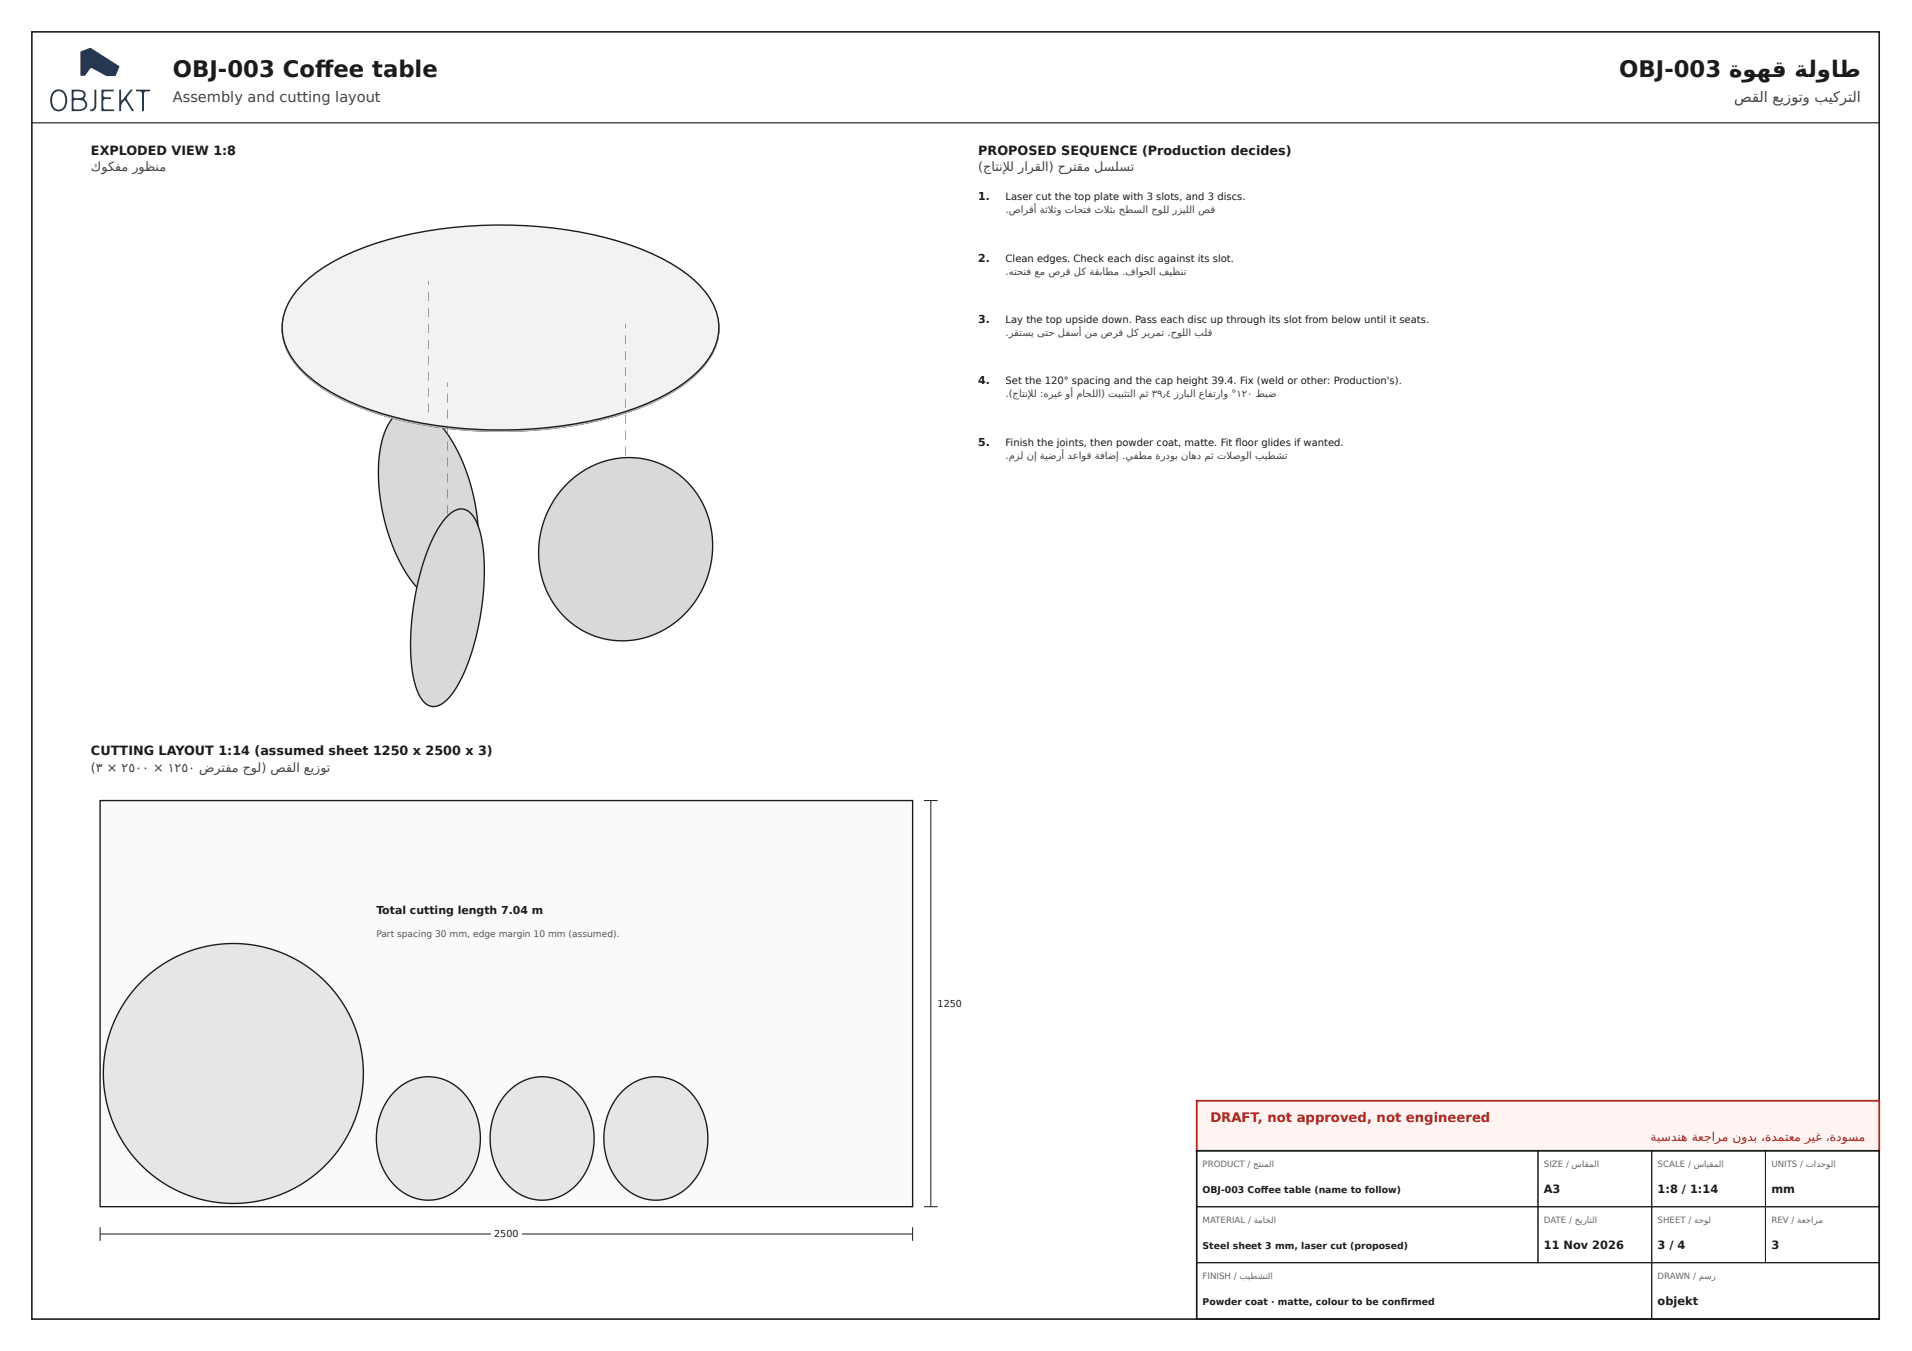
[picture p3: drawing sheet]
<svg xmlns="http://www.w3.org/2000/svg" width="420mm" height="297mm" viewBox="0 0 420 297" stroke-linecap="round" stroke-linejoin="round" font-family="sans-serif">
<path d="M7 7h406v283h-406z" fill="none" stroke="#1b1b1b" stroke-width=".35"/>
<path d="M17.7 11.4l2.3-.8 6.2 4-.8 2.1h-2l-3.2-1.7-.4 .1-1.1 1.5-.9 .1-.1-.2zM11.8 20.6a2.49 2.49 0 0 0 .7 3.4 1.41 1.41 0 0 0 1.8-1.3 1.96 1.96 0 0 0-1.4-2.7l-.8 .3zM11.5 20.3a1.8 1.8 0 0 1 2-.6 1.8 1.8 0 0 1 1.2 1.7 2.34 2.34 0 0 1-1.8 3.1 2.04 2.04 0 0 1-1.9-2.4l.1-.7zM16.2 22.1v1.8a2.21 2.21 0 0 0 2.5-.5 1.16 1.16 0 0 0-.3-1.2 1.16 1.16 0 0 0-1.2-.2zM16.2 20.2v1.2l.8 .2a1.08 1.08 0 0 0 1.4-.8 1.26 1.26 0 0 0-1.8-.7zM15.7 19.7a3.2 3.2 0 0 1 3.1 .7l-.1 1a.58 .58 0 0 0 .2 .9 1.36 1.36 0 0 1 .1 1.4 1.36 1.36 0 0 1-1.3 .7h-2zM20.8 19.7h.4v3.4a1.16 1.16 0 0 1-1.4 1.4v-.4l.7-.2 .2-.3zM22.3 19.7h2.7v.4h-1.8a.67 .67 0 0 0-.5 .6 .67 .67 0 0 0 .5 .7h1.2v.4h-1.2l-.4 .2v1.8l.4 .3h1.9v.3h-2.8zM26.2 19.7h.4l.1 2.4 2-2.4h.5l-1.1 1.4-.2 .5 1.6 2.8h-.5l-1.4-2.2a1.26 1.26 0 0 0-1 1.3v.9h-.4zM29.9 19.7h3.1v.4h-.9l-.4 .2-.1 4.1h-.4v-4.1l-.5-.2h-.8z" fill-rule="evenodd" fill="#263a5a"/>
<path d="M7 27h406" fill="none" stroke="#1b1b1b" stroke-width=".25"/>
<path d="M86.7 91.5a5.4 5.4 0 0 1 7.5-.4 25.8 25.8 0 0 1 8.3 12.7 39.7 39.7 0 0 1 1.8 22 9.1 9.1 0 0 1-4.8 6.6 6.8 6.8 0 0 1-6.6-2 32.8 32.8 0 0 1-8.5-16.6 35.1 35.1 0 0 1 0-18.3 10.9 10.9 0 0 1 2.3-4z" fill="#d9d9d9"/>
<path d="M86.7 91.5a5.4 5.4 0 0 1 7.5-.4 25.8 25.8 0 0 1 8.3 12.7 39.7 39.7 0 0 1 1.8 22 9.1 9.1 0 0 1-4.8 6.6 6.8 6.8 0 0 1-6.6-2 32.8 32.8 0 0 1-8.5-16.6 35.1 35.1 0 0 1 0-18.3 10.9 10.9 0 0 1 2.3-4z" fill="none" stroke="#1b1b1b" stroke-width=".3"/>
<path d="M124.5 106.5a18.4 18.4 0 0 1 29.3 3 21 21 0 0 1-14.1 31.1 18.5 18.5 0 0 1-21.3-17.5 21.5 21.5 0 0 1 6.1-16.6z" fill="#d9d9d9"/>
<path d="M124.5 106.5a18.4 18.4 0 0 1 29.3 3 21 21 0 0 1-14.1 31.1 18.5 18.5 0 0 1-21.3-17.5 21.5 21.5 0 0 1 6.1-16.6z" fill="none" stroke="#1b1b1b" stroke-width=".3"/>
<path d="M98.3 113.5a3.5 3.5 0 0 1 4.5-1.2 9.9 9.9 0 0 1 3.1 6.7 56.1 56.1 0 0 1-5.1 31.2l-.9 1.6a6.6 6.6 0 0 1-4.7 3.5 4.3 4.3 0 0 1-3.4-3.3 37.3 37.3 0 0 1-1.2-16.8 48.9 48.9 0 0 1 6.1-19.7z" fill="#d9d9d9"/>
<path d="M98.3 113.5a3.5 3.5 0 0 1 4.5-1.2 9.9 9.9 0 0 1 3.1 6.7 56.1 56.1 0 0 1-5.1 31.2l-.9 1.6a6.6 6.6 0 0 1-4.7 3.5 4.3 4.3 0 0 1-3.4-3.3 37.3 37.3 0 0 1-1.2-16.8 48.9 48.9 0 0 1 6.1-19.7z" fill="none" stroke="#1b1b1b" stroke-width=".3"/>
<path d="M66.5 62.8a40.4 40.4 0 0 1 16-8.9 94.7 94.7 0 0 1 55.9 .3 38.5 38.5 0 0 1 15.5 9.1 12.2 12.2 0 0 1 3.4 12.9 22.2 22.2 0 0 1-10.5 10.6 71.8 71.8 0 0 1-29.5 7.8 90.8 90.8 0 0 1-38.2-5 33.2 33.2 0 0 1-14.2-9.6 11.8 11.8 0 0 1 .4-15.8z" fill="#bdbdbd"/>
<path d="M66.5 62.8a40.4 40.4 0 0 1 16-8.9 94.7 94.7 0 0 1 55.9 .3 38.5 38.5 0 0 1 15.5 9.1 12.2 12.2 0 0 1 3.4 12.9 22.2 22.2 0 0 1-10.5 10.6 71.8 71.8 0 0 1-29.5 7.8 90.8 90.8 0 0 1-38.2-5 33.2 33.2 0 0 1-14.2-9.6 11.8 11.8 0 0 1 .4-15.8z" fill="none" stroke="#1b1b1b" stroke-width=".25"/>
<path d="M147.4 57.9l1.9 1.2v.3l-1.9-1.2z" fill="#bdbdbd"/>
<path d="M147.4 57.9l1.9 1.2v.3l-1.9-1.2z" fill="none" stroke="#bdbdbd" stroke-width=".22"/>
<path d="M145.4 56.8l2 1.1v.3l-2-1.1z" fill="#bdbdbd"/>
<path d="M145.4 56.8l2 1.1v.3l-2-1.1z" fill="none" stroke="#bdbdbd" stroke-width=".22"/>
<path d="M143.2 55.7l2.2 1.1v.3l-2.2-1.1z" fill="#bdbdbd"/>
<path d="M143.2 55.7l2.2 1.1v.3l-2.2-1.1z" fill="none" stroke="#bdbdbd" stroke-width=".22"/>
<path d="M140.8 54.7l2.4 1v.3l-2.4-.9z" fill="#bdbdbd"/>
<path d="M140.8 54.7l2.4 1v.3l-2.4-.9z" fill="none" stroke="#bdbdbd" stroke-width=".22"/>
<path d="M138.4 53.8l2.4 .9v.4l-2.4-.9z" fill="#bdbdbd"/>
<path d="M138.4 53.8l2.4 .9v.4l-2.4-.9z" fill="none" stroke="#bdbdbd" stroke-width=".22"/>
<path d="M135.8 53l2.6 .8v.4l-2.6-.9z" fill="#bdbdbd"/>
<path d="M135.8 53l2.6 .8v.4l-2.6-.9z" fill="none" stroke="#bdbdbd" stroke-width=".22"/>
<path d="M133.1 52.3l2.7 .7v.3l-2.7-.7z" fill="#bdbdbd"/>
<path d="M133.1 52.3l2.7 .7v.3l-2.7-.7z" fill="none" stroke="#bdbdbd" stroke-width=".22"/>
<path d="M130.3 51.6l2.8 .7v.3l-2.8-.7z" fill="#bdbdbd"/>
<path d="M130.3 51.6l2.8 .7v.3l-2.8-.7z" fill="none" stroke="#bdbdbd" stroke-width=".22"/>
<path d="M85.1 52.7l2.7-.7v.3l-2.7 .8z" fill="#bdbdbd"/>
<path d="M85.1 52.7l2.7-.7v.3l-2.7 .8z" fill="none" stroke="#bdbdbd" stroke-width=".22"/>
<path d="M82.5 53.5l2.6-.8v.4l-2.6 .8z" fill="#bdbdbd"/>
<path d="M82.5 53.5l2.6-.8v.4l-2.6 .8z" fill="none" stroke="#bdbdbd" stroke-width=".22"/>
<path d="M80 54.4l2.5-.9v.4l-2.5 .9z" fill="#bdbdbd"/>
<path d="M80 54.4l2.5-.9v.4l-2.5 .9z" fill="none" stroke="#bdbdbd" stroke-width=".22"/>
<path d="M77.6 55.4l2.4-1v.4l-2.4 .9z" fill="#bdbdbd"/>
<path d="M77.6 55.4l2.4-1v.4l-2.4 .9z" fill="none" stroke="#bdbdbd" stroke-width=".22"/>
<path d="M75.3 56.4l2.3-1v.3l-2.3 1z" fill="#bdbdbd"/>
<path d="M75.3 56.4l2.3-1v.3l-2.3 1z" fill="none" stroke="#bdbdbd" stroke-width=".22"/>
<path d="M73.2 57.5l2.1-1.1v.3l-2.1 1.1z" fill="#bdbdbd"/>
<path d="M73.2 57.5l2.1-1.1v.3l-2.1 1.1z" fill="none" stroke="#bdbdbd" stroke-width=".22"/>
<path d="M71.3 58.7l1.9-1.2v.3l-1.9 1.2z" fill="#bdbdbd"/>
<path d="M71.3 58.7l1.9-1.2v.3l-1.9 1.2z" fill="none" stroke="#bdbdbd" stroke-width=".22"/>
<path d="M69.5 59.9l1.8-1.2v.3l-1.8 1.2z" fill="#bdbdbd"/>
<path d="M69.5 59.9l1.8-1.2v.3l-1.8 1.2z" fill="none" stroke="#bdbdbd" stroke-width=".22"/>
<path d="M67.9 61.2l1.6-1.3v.3l-1.6 1.3z" fill="#bdbdbd"/>
<path d="M67.9 61.2l1.6-1.3v.3l-1.6 1.3z" fill="none" stroke="#bdbdbd" stroke-width=".22"/>
<path d="M66.5 62.5l1.4-1.3v.3l-1.4 1.3z" fill="#bdbdbd"/>
<path d="M66.5 62.5l1.4-1.3v.3l-1.4 1.3z" fill="none" stroke="#bdbdbd" stroke-width=".22"/>
<path d="M66.5 62.5v.3l-1.2 1.4v-.4z" fill="#bdbdbd"/>
<path d="M66.5 62.5v.3l-1.2 1.4v-.4z" fill="none" stroke="#bdbdbd" stroke-width=".22"/>
<path d="M65.3 63.8v.4l-1.1 1.3v-.3z" fill="#bdbdbd"/>
<path d="M65.3 63.8v.4l-1.1 1.3v-.3z" fill="none" stroke="#bdbdbd" stroke-width=".22"/>
<path d="M64.2 65.2v.3l-.8 1.5v-.3z" fill="#bdbdbd"/>
<path d="M64.2 65.2v.3l-.8 1.5v-.3z" fill="none" stroke="#bdbdbd" stroke-width=".22"/>
<path d="M63.4 66.7v.3l-.7 1.4v-.3z" fill="#bdbdbd"/>
<path d="M63.4 66.7v.3l-.7 1.4v-.3z" fill="none" stroke="#bdbdbd" stroke-width=".22"/>
<path d="M62.7 68.1l-.4 1.8z" fill="#bdbdbd"/>
<path d="M62.7 68.1l-.4 1.8z" fill="none" stroke="#bdbdbd" stroke-width=".22"/>
<path d="M62.3 69.6l-.3 1.7z" fill="#bdbdbd"/>
<path d="M62.3 69.6l-.3 1.7z" fill="none" stroke="#bdbdbd" stroke-width=".22"/>
<path d="M62 71v1.8z" fill="#bdbdbd"/>
<path d="M62 71v1.8z" fill="none" stroke="#bdbdbd" stroke-width=".22"/>
<path d="M62 72.5l.2 1.8z" fill="#bdbdbd"/>
<path d="M62 72.5l.2 1.8z" fill="none" stroke="#bdbdbd" stroke-width=".22"/>
<path d="M62.2 74l.4 1.7z" fill="#bdbdbd"/>
<path d="M62.2 74l.4 1.7z" fill="none" stroke="#bdbdbd" stroke-width=".22"/>
<path d="M62.6 75.4l.5 1.8z" fill="#bdbdbd"/>
<path d="M62.6 75.4l.5 1.8z" fill="none" stroke="#bdbdbd" stroke-width=".22"/>
<path d="M63.1 76.9l.8 1.4v.3l-.8-1.4z" fill="#bdbdbd"/>
<path d="M63.1 76.9l.8 1.4v.3l-.8-1.4z" fill="none" stroke="#bdbdbd" stroke-width=".22"/>
<path d="M63.9 78.3l1 1.4v.3l-1-1.4z" fill="#bdbdbd"/>
<path d="M63.9 78.3l1 1.4v.3l-1-1.4z" fill="none" stroke="#bdbdbd" stroke-width=".22"/>
<path d="M64.9 79.7l1.2 1.4v.3l-1.2-1.4z" fill="#bdbdbd"/>
<path d="M64.9 79.7l1.2 1.4v.3l-1.2-1.4z" fill="none" stroke="#bdbdbd" stroke-width=".22"/>
<path d="M66.1 81.1l1.3 1.3v.3l-1.3-1.3z" fill="#bdbdbd"/>
<path d="M66.1 81.1l1.3 1.3v.3l-1.3-1.3z" fill="none" stroke="#bdbdbd" stroke-width=".22"/>
<path d="M67.4 82.4l1.6 1.3v.3l-1.6-1.3z" fill="#bdbdbd"/>
<path d="M67.4 82.4l1.6 1.3v.3l-1.6-1.3z" fill="none" stroke="#bdbdbd" stroke-width=".22"/>
<path d="M69 83.7l1.7 1.2v.3l-1.7-1.2z" fill="#bdbdbd"/>
<path d="M69 83.7l1.7 1.2v.3l-1.7-1.2z" fill="none" stroke="#bdbdbd" stroke-width=".22"/>
<path d="M70.7 84.9l1.9 1.2v.3l-1.9-1.2z" fill="#bdbdbd"/>
<path d="M70.7 84.9l1.9 1.2v.3l-1.9-1.2z" fill="none" stroke="#bdbdbd" stroke-width=".22"/>
<path d="M72.6 86.1l2 1.1v.3l-2-1.1z" fill="#bdbdbd"/>
<path d="M72.6 86.1l2 1.1v.3l-2-1.1z" fill="none" stroke="#bdbdbd" stroke-width=".22"/>
<path d="M74.6 87.2l2.2 1.1v.3l-2.2-1.1z" fill="#bdbdbd"/>
<path d="M74.6 87.2l2.2 1.1v.3l-2.2-1.1z" fill="none" stroke="#bdbdbd" stroke-width=".22"/>
<path d="M76.8 88.3l2.3 1v.3l-2.3-1z" fill="#bdbdbd"/>
<path d="M76.8 88.3l2.3 1v.3l-2.3-1z" fill="none" stroke="#bdbdbd" stroke-width=".22"/>
<path d="M79.1 89.3l2.5 .9v.3l-2.5-.9z" fill="#bdbdbd"/>
<path d="M79.1 89.3l2.5 .9v.3l-2.5-.9z" fill="none" stroke="#bdbdbd" stroke-width=".22"/>
<path d="M81.6 90.2l2.6 .8v.3l-2.6-.8z" fill="#bdbdbd"/>
<path d="M81.6 90.2l2.6 .8v.3l-2.6-.8z" fill="none" stroke="#bdbdbd" stroke-width=".22"/>
<path d="M84.2 91l2.7 .8v.3l-2.7-.8z" fill="#bdbdbd"/>
<path d="M84.2 91l2.7 .8v.3l-2.7-.8z" fill="none" stroke="#bdbdbd" stroke-width=".22"/>
<path d="M86.9 91.8l2.8 .6v.3l-2.8-.6z" fill="#bdbdbd"/>
<path d="M86.9 91.8l2.8 .6v.3l-2.8-.6z" fill="none" stroke="#bdbdbd" stroke-width=".22"/>
<path d="M89.7 92.4l2.9 .6v.3l-2.9-.6z" fill="#bdbdbd"/>
<path d="M89.7 92.4l2.9 .6v.3l-2.9-.6z" fill="none" stroke="#bdbdbd" stroke-width=".22"/>
<path d="M92.6 93l3 .5v.3l-3-.5z" fill="#bdbdbd"/>
<path d="M92.6 93l3 .5v.3l-3-.5z" fill="none" stroke="#bdbdbd" stroke-width=".22"/>
<path d="M95.6 93.5l3 .4v.3l-3-.4z" fill="#bdbdbd"/>
<path d="M95.6 93.5l3 .4v.3l-3-.4z" fill="none" stroke="#bdbdbd" stroke-width=".22"/>
<path d="M98.6 93.9l3.1 .3v.3l-3.1-.3z" fill="#bdbdbd"/>
<path d="M98.6 93.9l3.1 .3v.3l-3.1-.3z" fill="none" stroke="#bdbdbd" stroke-width=".22"/>
<path d="M101.7 94.2l3.1 .2v.3l-3.1-.2z" fill="#bdbdbd"/>
<path d="M101.7 94.2l3.1 .2v.3l-3.1-.2zM104.8 94.4l3.1 .1v.3l-3.1-.1zM107.9 94.5h3.1v.3h-3.1zM111 94.5l3.2-.1v.4h-3.2z" fill="none" stroke="#bdbdbd" stroke-width=".22"/>
<path d="M104.8 94.6h3.1" fill="none" stroke="#bdbdbd" stroke-width=".43"/>
<path d="M107.9 94.7h3.1" fill="none" stroke="#bdbdbd" stroke-width=".33"/>
<path d="M111 94.6h3.2" fill="none" stroke="#bdbdbd" stroke-width=".4"/>
<path d="M114.2 94.4l3.1-.1v.3l-3.1 .2z" fill="#bdbdbd"/>
<path d="M114.2 94.4l3.1-.1v.3l-3.1 .2z" fill="none" stroke="#bdbdbd" stroke-width=".22"/>
<path d="M117.3 94.3l3.1-.3v.3l-3.1 .3z" fill="#bdbdbd"/>
<path d="M117.3 94.3l3.1-.3v.3l-3.1 .3z" fill="none" stroke="#bdbdbd" stroke-width=".22"/>
<path d="M120.4 94l3-.4v.4l-3 .3z" fill="#bdbdbd"/>
<path d="M120.4 94l3-.4v.4l-3 .3z" fill="none" stroke="#bdbdbd" stroke-width=".22"/>
<path d="M123.4 93.6l3-.4v.3l-3 .5z" fill="#bdbdbd"/>
<path d="M123.4 93.6l3-.4v.3l-3 .5z" fill="none" stroke="#bdbdbd" stroke-width=".22"/>
<path d="M126.4 93.2l2.9-.6v.3l-2.9 .6z" fill="#bdbdbd"/>
<path d="M126.4 93.2l2.9-.6v.3l-2.9 .6z" fill="none" stroke="#bdbdbd" stroke-width=".22"/>
<path d="M129.3 92.6l2.9-.6v.3l-2.9 .6z" fill="#bdbdbd"/>
<path d="M129.3 92.6l2.9-.6v.3l-2.9 .6z" fill="none" stroke="#bdbdbd" stroke-width=".22"/>
<path d="M132.2 92l2.7-.7v.3l-2.7 .7z" fill="#bdbdbd"/>
<path d="M132.2 92l2.7-.7v.3l-2.7 .7z" fill="none" stroke="#bdbdbd" stroke-width=".22"/>
<path d="M134.9 91.3l2.6-.8v.3l-2.6 .8z" fill="#bdbdbd"/>
<path d="M134.9 91.3l2.6-.8v.3l-2.6 .8z" fill="none" stroke="#bdbdbd" stroke-width=".22"/>
<path d="M137.5 90.5l2.5-.9v.3l-2.5 .9z" fill="#bdbdbd"/>
<path d="M137.5 90.5l2.5-.9v.3l-2.5 .9z" fill="none" stroke="#bdbdbd" stroke-width=".22"/>
<path d="M140 89.6l2.4-1v.3l-2.4 1z" fill="#bdbdbd"/>
<path d="M140 89.6l2.4-1v.3l-2.4 1z" fill="none" stroke="#bdbdbd" stroke-width=".22"/>
<path d="M142.4 88.6l2.3-1v.3l-2.3 1z" fill="#bdbdbd"/>
<path d="M142.4 88.6l2.3-1v.3l-2.3 1z" fill="none" stroke="#bdbdbd" stroke-width=".22"/>
<path d="M144.7 87.6l2.1-1.1v.3l-2.1 1.1z" fill="#bdbdbd"/>
<path d="M144.7 87.6l2.1-1.1v.3l-2.1 1.1z" fill="none" stroke="#bdbdbd" stroke-width=".22"/>
<path d="M146.8 86.5l1.9-1.2v.3l-1.9 1.2z" fill="#bdbdbd"/>
<path d="M146.8 86.5l1.9-1.2v.3l-1.9 1.2z" fill="none" stroke="#bdbdbd" stroke-width=".22"/>
<path d="M148.7 85.3l1.8-1.2v.3l-1.8 1.2z" fill="#bdbdbd"/>
<path d="M148.7 85.3l1.8-1.2v.3l-1.8 1.2z" fill="none" stroke="#bdbdbd" stroke-width=".22"/>
<path d="M150.5 84.1l1.6-1.3v.4l-1.6 1.2z" fill="#bdbdbd"/>
<path d="M150.5 84.1l1.6-1.3v.4l-1.6 1.2z" fill="none" stroke="#bdbdbd" stroke-width=".22"/>
<path d="M152.1 82.8l1.4-1.3v.3l-1.4 1.4z" fill="#bdbdbd"/>
<path d="M152.1 82.8l1.4-1.3v.3l-1.4 1.4z" fill="none" stroke="#bdbdbd" stroke-width=".22"/>
<path d="M154.7 80.2v.3l-1.2 1.3v-.3z" fill="#bdbdbd"/>
<path d="M154.7 80.2v.3l-1.2 1.3v-.3z" fill="none" stroke="#bdbdbd" stroke-width=".22"/>
<path d="M155.8 78.8v.3l-1.1 1.4v-.3z" fill="#bdbdbd"/>
<path d="M155.8 78.8v.3l-1.1 1.4v-.3z" fill="none" stroke="#bdbdbd" stroke-width=".22"/>
<path d="M156.6 77.4v.3l-.8 1.4v-.3z" fill="#bdbdbd"/>
<path d="M156.6 77.4v.3l-.8 1.4v-.3z" fill="none" stroke="#bdbdbd" stroke-width=".22"/>
<path d="M157.3 75.9l-.7 1.8v-.3z" fill="#bdbdbd"/>
<path d="M157.3 75.9l-.7 1.8v-.3z" fill="none" stroke="#bdbdbd" stroke-width=".22"/>
<path d="M157.7 74.5l-.4 1.7z" fill="#bdbdbd"/>
<path d="M157.7 74.5l-.4 1.7z" fill="none" stroke="#bdbdbd" stroke-width=".22"/>
<path d="M157.9 73l-.2 1.8z" fill="#bdbdbd"/>
<path d="M157.9 73l-.2 1.8z" fill="none" stroke="#bdbdbd" stroke-width=".22"/>
<path d="M158 71.5l-.1 1.8z" fill="#bdbdbd"/>
<path d="M158 71.5l-.1 1.8z" fill="none" stroke="#bdbdbd" stroke-width=".22"/>
<path d="M157.8 70l.2 1.8z" fill="#bdbdbd"/>
<path d="M157.8 70l.2 1.8z" fill="none" stroke="#bdbdbd" stroke-width=".22"/>
<path d="M157.4 68.6l.4 1.8z" fill="#bdbdbd"/>
<path d="M157.4 68.6l.4 1.8z" fill="none" stroke="#bdbdbd" stroke-width=".22"/>
<path d="M156.9 67.1l.5 1.8z" fill="#bdbdbd"/>
<path d="M156.9 67.1l.5 1.8z" fill="none" stroke="#bdbdbd" stroke-width=".22"/>
<path d="M156.1 65.7l.8 1.4v.3l-.8-1.4z" fill="#bdbdbd"/>
<path d="M156.1 65.7l.8 1.4v.3l-.8-1.4z" fill="none" stroke="#bdbdbd" stroke-width=".22"/>
<path d="M155.1 64.3l1 1.4v.3l-1-1.4z" fill="#bdbdbd"/>
<path d="M155.1 64.3l1 1.4v.3l-1-1.4z" fill="none" stroke="#bdbdbd" stroke-width=".22"/>
<path d="M153.9 62.9l1.2 1.4v.3l-1.2-1.3z" fill="#bdbdbd"/>
<path d="M153.9 62.9l1.2 1.4v.3l-1.2-1.3z" fill="none" stroke="#bdbdbd" stroke-width=".22"/>
<path d="M152.6 61.6l1.3 1.3v.4l-1.3-1.4z" fill="#bdbdbd"/>
<path d="M152.6 61.6l1.3 1.3v.4l-1.3-1.4z" fill="none" stroke="#bdbdbd" stroke-width=".22"/>
<path d="M151 60.3l1.6 1.3v.3l-1.6-1.3z" fill="#bdbdbd"/>
<path d="M151 60.3l1.6 1.3v.3l-1.6-1.3z" fill="none" stroke="#bdbdbd" stroke-width=".22"/>
<path d="M149.3 59.1l1.7 1.2v.3l-1.7-1.2z" fill="#bdbdbd"/>
<path d="M149.3 59.1l1.7 1.2v.3l-1.7-1.2z" fill="none" stroke="#bdbdbd" stroke-width=".22"/>
<path d="M66.5 62.5a40.4 40.4 0 0 1 16-9 94.7 94.7 0 0 1 55.9 .3 38.5 38.5 0 0 1 15.5 9.1 12.3 12.3 0 0 1 3.4 13 19.9 19.9 0 0 1-8.6 9.4 64.3 64.3 0 0 1-25.3 8.3 94.6 94.6 0 0 1-41.8-3.4 38.5 38.5 0 0 1-15.5-9.1 12.3 12.3 0 0 1-3.4-13 16.1 16.1 0 0 1 3.8-5.6z" fill="#f2f2f2"/>
<path d="M66.5 62.5a40.4 40.4 0 0 1 16-9 94.7 94.7 0 0 1 55.9 .3 38.5 38.5 0 0 1 15.5 9.1 12.3 12.3 0 0 1 3.4 13 19.9 19.9 0 0 1-8.6 9.4 64.3 64.3 0 0 1-25.3 8.3 94.6 94.6 0 0 1-41.8-3.4 38.5 38.5 0 0 1-15.5-9.1 12.3 12.3 0 0 1-3.4-13 16.1 16.1 0 0 1 3.8-5.6z" fill="none" stroke="#1b1b1b" stroke-width=".3"/>
<g fill="#555">
<path d="M94.1 88.7h.1v2h-.1zM94.1 85.2h.1v2h-.1zM94.1 81.7h.1v2h-.1zM94.1 78.2h.1v2h-.1zM94.1 74.7h.1v2h-.1zM94.1 71.2h.1v2h-.1zM94.1 67.7h.1v2h-.1zM94.1 64.2h.1v2h-.1zM94.1 61.7h.1v1h-.1z"/>
<path d="M98.3 111.1h.1v2h-.1zM98.3 107.6h.1v2h-.1zM98.3 104.1h.1v2h-.1zM98.3 100.6h.1v2h-.1zM98.3 97.1h.1v2h-.1zM98.3 93.6h.1v2h-.1zM98.3 90.1h.1v2h-.1zM98.3 86.6h.1v2h-.1zM98.3 84.1h.1v1h-.1z"/>
<path d="M137.4 98.2h.1v2h-.1zM137.4 94.7h.1v2h-.1zM137.4 91.2h.1v2h-.1zM137.4 87.7h.1v2h-.1zM137.4 84.2h.1v2h-.1zM137.4 80.7h.1v2h-.1zM137.4 77.2h.1v2h-.1zM137.4 73.7h.1v2h-.1zM137.4 71.2h.1v1h-.1z"/>
</g>
<path d="M22 176h178.6v89.3h-178.6z" fill="#fafafa"/>
<path d="M22 176h178.6v89.3h-178.6z" fill="none" stroke="#1b1b1b" stroke-width=".3"/>
<circle cx="51.3" cy="236" r="28.6" fill="#e6e6e6"/>
<circle cx="51.3" cy="236" r="28.6" fill="none" stroke="#1b1b1b" stroke-width=".3"/>
<path d="M86.7 240a10.3 10.3 0 0 1 16.4 1.9 15.2 15.2 0 0 1-2.6 19.7 10.3 10.3 0 0 1-15.3-2.9 15.4 15.4 0 0 1 1.5-18.7z" fill="#e6e6e6"/>
<path d="M86.7 240a10.3 10.3 0 0 1 16.4 1.9 15.2 15.2 0 0 1-2.6 19.7 10.3 10.3 0 0 1-15.3-2.9 15.4 15.4 0 0 1 1.5-18.7z" fill="none" stroke="#1b1b1b" stroke-width=".3"/>
<path d="M111.7 240a10.3 10.3 0 0 1 16.4 1.9 15.2 15.2 0 0 1-2.6 19.7 10.3 10.3 0 0 1-15.3-2.9 15.4 15.4 0 0 1 1.5-18.7z" fill="#e6e6e6"/>
<path d="M111.7 240a10.3 10.3 0 0 1 16.4 1.9 15.2 15.2 0 0 1-2.6 19.7 10.3 10.3 0 0 1-15.3-2.9 15.4 15.4 0 0 1 1.5-18.7z" fill="none" stroke="#1b1b1b" stroke-width=".3"/>
<path d="M136.7 240a10.3 10.3 0 0 1 16.4 1.9 15.2 15.2 0 0 1-2.6 19.7 10.3 10.3 0 0 1-15.3-2.9 15.4 15.4 0 0 1 1.5-18.7z" fill="#e6e6e6"/>
<path d="M136.7 240a10.3 10.3 0 0 1 16.4 1.9 15.2 15.2 0 0 1-2.6 19.7 10.3 10.3 0 0 1-15.3-2.9 15.4 15.4 0 0 1 1.5-18.7z" fill="none" stroke="#1b1b1b" stroke-width=".3"/>
<path d="M22 271.3h178.6M22 269.8v3M200.6 269.8v3" fill="none" stroke="#1b1b1b" stroke-width=".22"/>
<path d="M107.9 269.7h6.7v2.9h-6.7z" fill="#fff"/>
<path d="M203.1 176h3M204.6 176v89.3M203.1 265.3h3" fill="none" stroke="#1b1b1b" stroke-width=".22"/>
<path d="M263 242h150v11h-150z" fill="#fff4f2"/>
<path d="M263 242h150v11h-150z" fill="none" stroke="#b3261e" stroke-width=".4"/>
<path d="M263 253h150v37h-150z" fill="#fff"/>
<path d="M263 253h150v37h-150z" fill="none" stroke="#1b1b1b" stroke-width=".35"/>
<path d="M263 253h75v12.3h-75zM338 253h25v12.3h-25zM363 253h25v12.3h-25zM388 253h25v12.3h-25zM263 265.3h75v12.3h-75zM263 277.6h100v12.3h-100zM338 265.3h25v12.3h-25zM363 265.3h25v12.3h-25zM363 277.6h50v12.3h-50zM388 265.3h25v12.3h-25z" fill="none" stroke="#1b1b1b" stroke-width=".22"/>
<g font-size="5" fill="#1b1b1b">
<text x="38" y="17">OBJ-003 Coff ee table</text>
<text x="355.9" y="17">OBJ-003 ةوهق ةلواط</text>
</g>
<g font-size="3.2" fill="#444">
<text x="38" y="22.5">Assembly and cutting layout</text>
<text x="381.1" y="22.5">صقلا عيزوتو بيكرتلا</text>
</g>
<text font-size="2.9" fill="#b3261e" x="266" y="246.7">DRAFT, not approved, not engineered</text>
<g font-size="2.8" fill="#1b1b1b">
<text x="20" y="34">EXPLODED VIEW 1:8</text>
<text x="215" y="34">PROPOSED SEQUENCE (Production decides)</text>
<text x="20" y="166">CUTTING LAYOUT 1:14 (assumed sheet 1250 x 2500 x 3)</text>
</g>
<g font-size="2.8" fill="#444">
<text x="20" y="37.6">كوكفم روظنم</text>
<text x="215" y="37.6">(جاتنإل ل رارقلا) حرتقم لسلست</text>
<text x="20" y="169.6">(٣ × ٢٥٠٠ × ١٢٥٠ ضرتفم حول) صقلا عيزوت</text>
</g>
<text font-size="2.7" fill="#b3261e" x="362.8" y="250.8">ةيسدنه ةعجارم نودب ،ةدمتعم ريغ ،ةدوسم</text>
<g font-size="2.5" fill="#1b1b1b">
<text x="339.3" y="262.2">A3</text>
<text x="364.3" y="262.2">1:8 / 1:14</text>
<text x="389.3" y="262.2">mm</text>
<text x="339.3" y="274.5">11 Nov 2026</text>
<text x="364.3" y="274.5">3 / 4</text>
<text x="389.3" y="274.5">3</text>
<text x="364.3" y="286.8">objekt</text>
</g>
<g font-size="2.4" fill="#1b1b1b">
<text x="215" y="44">1.</text>
<text x="215" y="57.5">2.</text>
<text x="215" y="71">3.</text>
<text x="215" y="84.5">4.</text>
<text x="215" y="98">5.</text>
<text x="82.7" y="201">Total cutting length 7.04 m</text>
</g>
<g font-size="2.2" fill="#1b1b1b">
<text x="221" y="44">Laser cut the top plate with 3 slots, and 3 discs.</text>
<text x="221" y="57.5">Clean edges. Check each disc against its slot.</text>
<text x="221" y="71">Lay the top upside down. Pass each disc up through its slot from below until it seats.</text>
<text x="221" y="84.5">Set the 120° spacing and the cap height 39.4. Fix (weld or other: Production's).</text>
<text x="221" y="98">Finish the joints, then powder coat, matte. Fit fl oor glides if wanted.</text>
</g>
<g font-size="2.2" fill="#444">
<text x="221" y="46.9">.صارقأ ةثال ثو تاحتف ثال ثب حطسلا حولل رزيللا صق</text>
<text x="221" y="60.4">.هتحتف عم صرق لك ةقباطم .فاوحلا فيظنت</text>
<text x="221" y="73.9">.رقتسي ىتح لفسأ نم صرق لك ريرمت .حوللا بلق</text>
<text x="221" y="87.4">.(جاتنإل ل :هريغ وأ ماحللا) تيبثتلا مث ٣٩٫٤ زرابلا عافتراو °١٢٠ طبض</text>
<text x="221" y="100.9">.مزل نإ ةيضرأ دعاوق ةفاضإ .يفطم ةردوب ناهد مث تال صولا بيطشت</text>
</g>
<g font-size="2.1" fill="#1b1b1b">
<text x="206.1" y="221.4">1250</text>
<text x="108.6" y="272">2500</text>
</g>
<text font-size="2" fill="#555" x="82.7" y="206">Part spacing 30 mm, edge margin 10 mm (assumed).</text>
<g font-size="2" fill="#1b1b1b">
<text x="264.3" y="262.2">OBJ-003 Coff ee table (name to follow)</text>
<text x="264.3" y="274.5">Steel sheet 3 mm, laser cut (proposed)</text>
<text x="264.3" y="286.8">Powder coat · matte, colour to be confi rmed</text>
</g>
<g font-size="1.9" fill="#666">
<text x="264.3" y="256.6">PRODUCT / جتنملا</text>
<text x="339.3" y="256.6">SIZE / ساقملا</text>
<text x="364.3" y="256.6">SCALE / سايقملا</text>
<text x="389.3" y="256.6">UNITS / تادحولا</text>
<text x="264.3" y="268.9">MATERIAL / ةماخلا</text>
<text x="339.3" y="268.9">DATE / خيراتلا</text>
<text x="364.3" y="268.9">SHEET / ةحول</text>
<text x="389.3" y="268.9">REV / ةعجارم</text>
<text x="264.3" y="281.2">FINISH / بيطشتلا</text>
<text x="364.3" y="281.2">DRAWN / مسر</text>
</g>
</svg>
